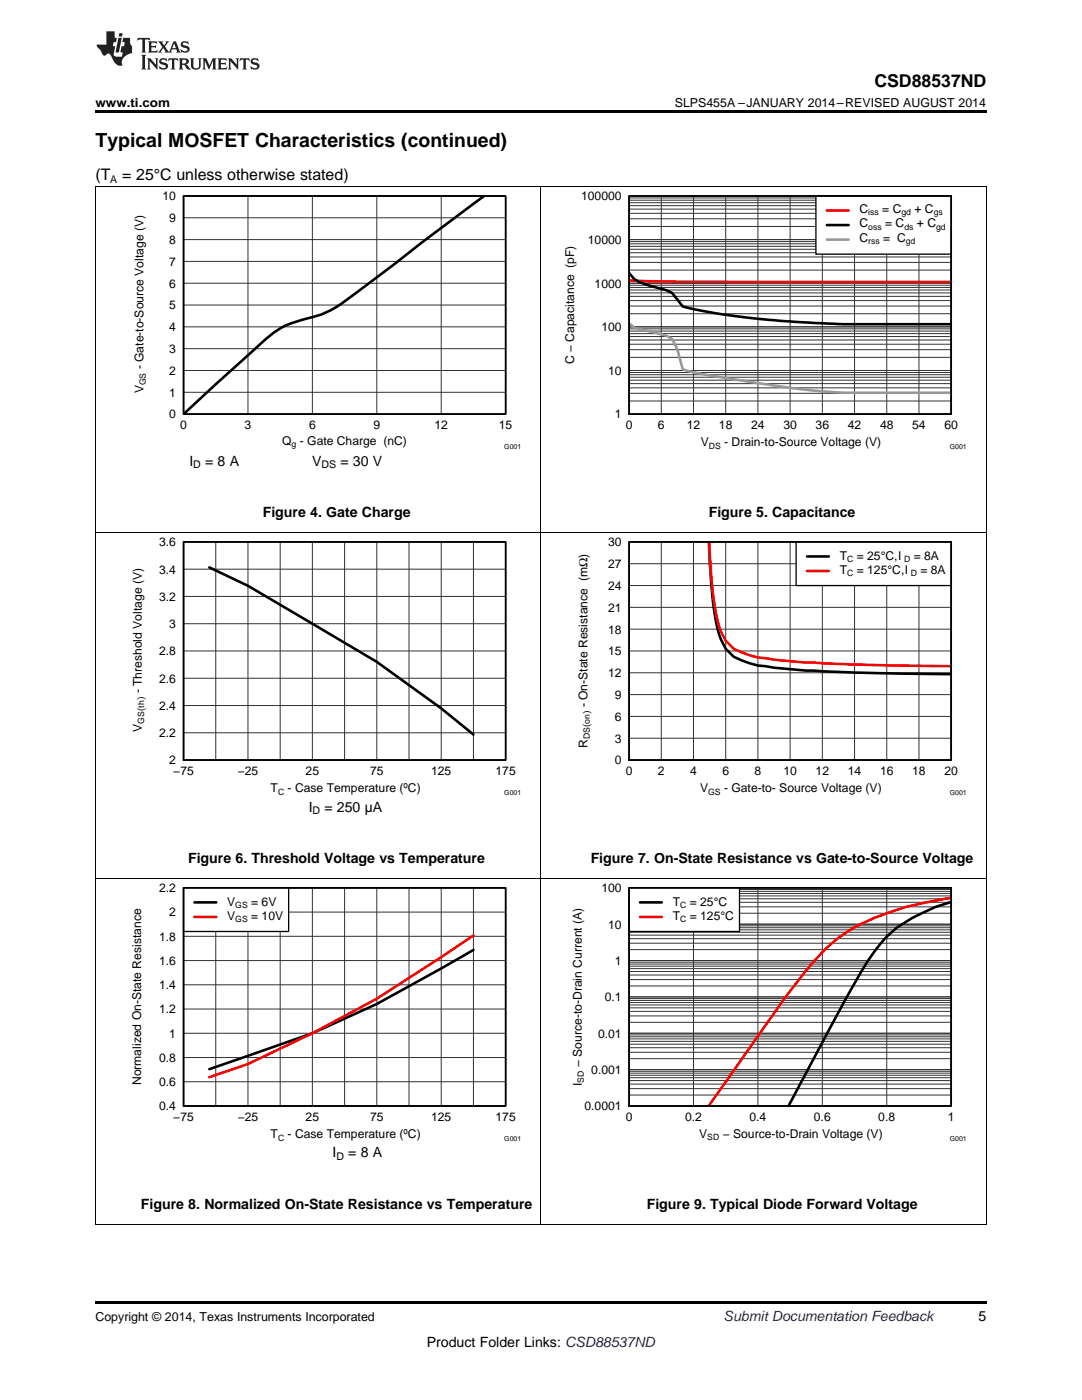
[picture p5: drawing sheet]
<svg xmlns="http://www.w3.org/2000/svg" width="216mm" height="279mm" viewBox="0 0 216 279" stroke-linecap="round" stroke-linejoin="round" font-family="sans-serif">
<path d="M19 244.3l.2 .1zM196.7 244.3l.1 .1zM19 259.7h177.8v.5h-177.8z" fill="#000"/>
<path d="M19.1 175.3v69.1M107.9 175.3v69.1M196.8 175.3v69.1M19 244.3h177.8" fill="none" stroke="#000" stroke-width=".2"/>
<path d="M36.6 177.2h64.3v43.5h-64.3z" fill="none" stroke="#000" stroke-width=".26"/>
<g fill="none" stroke="#333" stroke-width=".2">
<path d="M36.6 177.2h64.3v43.5h-64.3zM43.1 177.2v43.5M49.5 177.2v43.5M55.9 177.2v43.5M62.3 177.2v43.5M68.8 177.2v43.5M75.2 177.2v43.5M81.6 177.2v43.5M88 177.2v43.5M94.5 177.2v43.5M36.6 196.5h64.3M36.6 191.7h64.3"/>
<path d="M36.6 186.9h64.3M36.6 182h64.3M36.6 215.9h64.3M36.6 211.1h64.3M36.6 206.2h64.3M36.6 201.4h64.3"/>
</g>
<path d="M94.5 189.6l-19.3 10.8-12.9 5.8-20.5 7.2" fill="none" stroke="#000" stroke-width=".52"/>
<path d="M94.5 186.7l-19.3 12.6-12.9 6.9-12.8 6.1-7.7 2.7" fill="none" stroke="#f00" stroke-width=".52"/>
<path d="M36.6 177.2h21v8.7h-21z" fill="#fff"/>
<path d="M36.6 177.2h21v8.7h-21zM125.5 177.2h64.3v43.5h-64.3z" fill="none" stroke="#000" stroke-width=".26"/>
<path d="M38.8 180.1h4.4M189.8 180a30.3 30.3 0 0 0-12.5 6.6 33.3 33.3 0 0 0-5.4 7.3l-2.9 5.1-11.7 21.7" fill="none" stroke="#000" stroke-width=".52"/>
<path d="M189.8 179.2a54.7 54.7 0 0 0-20.9 6.9l-.8 .5a34.8 34.8 0 0 0-7.4 7.3l-3.9 5.1-15.4 21.7M38.8 183h4.4" fill="none" stroke="#f00" stroke-width=".52"/>
<path d="M36.6 177.2h64.3v43.5h-64.3z" fill="none" stroke="#000" stroke-width=".35"/>
<g fill="none" stroke="#333" stroke-width=".2">
<path d="M125.5 177.2h64.3v43.5h-64.3zM125.5 179.4h64.3M125.5 178.8h64.3M125.5 178.3h64.3M125.5 177.9h64.3M125.5 177.5h64.3M138.4 177.2v43.5M151.2 177.2v43.5M164.1 177.2v43.5M176.9 177.2v43.5M125.5 199.7h64.3M125.5 199.3h64.3"/>
<path d="M125.5 199h64.3M125.5 196.8h64.3M125.5 195.5h64.3M125.5 194.6h64.3M125.5 193.9h64.3M125.5 193.3h64.3M125.5 192.8h64.3M125.5 192.4h64.3M125.5 192h64.3M125.5 191.7h64.3M125.5 189.5h64.3M125.5 188.2h64.3"/>
<path d="M125.5 187.3h64.3M125.5 186.6h64.3M125.5 186.1h64.3M125.5 185.6h64.3M125.5 185.1h64.3M125.5 184.8h64.3M125.5 184.4h64.3M125.5 182.3h64.3M125.5 181h64.3M125.5 180.1h64.3M125.5 218.5h64.3M125.5 217.3h64.3"/>
<path d="M125.5 216.4h64.3M125.5 215.7h64.3M125.5 215.1h64.3M125.5 214.6h64.3M125.5 214.2h64.3M125.5 213.8h64.3M125.5 213.5h64.3M125.5 211.3h64.3M125.5 210h64.3M125.5 209.1h64.3M125.5 208.4h64.3M125.5 207.8h64.3"/>
<path d="M125.5 207.3h64.3M125.5 206.9h64.3M125.5 206.5h64.3M125.5 206.2h64.3M125.5 204h64.3M125.5 202.7h64.3M125.5 201.8h64.3M125.5 201.1h64.3M125.5 200.6h64.3M125.5 200.1h64.3"/>
</g>
<path d="M125.5 177.2h22.1v8.7h-22.1z" fill="#fff"/>
<path d="M36.6 108.1h64.3v43.6h-64.3zM125.5 108.1h64.3v43.6h-64.3zM125.5 177.2h22.1v8.7h-22.1z" fill="none" stroke="#000" stroke-width=".26"/>
<path d="M41.8 113.2l7.7 3.7 25.7 15.2 12.8 9.3 6.5 5.2M141.4 108.1a78.5 78.5 0 0 0 2.1 18.6 7 7 0 0 0 4.5 5.1l3.2 1a148.8 148.8 0 0 0 17.7 1.4l20.9 .3M127.7 180.1h4.4" fill="none" stroke="#000" stroke-width=".52"/>
<path d="M141.5 108.1a74.3 74.3 0 0 0 2 17 7 7 0 0 0 4.5 5.1l3.2 1a148.8 148.8 0 0 0 17.7 1.4l20.9 .4M127.7 183h4.4" fill="none" stroke="#f00" stroke-width=".52"/>
<path d="M36.6 108.1h64.3v43.6h-64.3zM125.5 177.2h64.3v43.5h-64.3z" fill="none" stroke="#000" stroke-width=".35"/>
<path d="M19.1 106.3v69M107.9 106.3v69M196.8 106.3v69M19 175.3h177.8" fill="none" stroke="#000" stroke-width=".2"/>
<g fill="none" stroke="#333" stroke-width=".2">
<path d="M36.6 108.1h64.3v43.6h-64.3zM36.6 119h64.3M36.6 113.6h64.3M43.1 108.1v43.6M49.5 108.1v43.6M55.9 108.1v43.6M62.3 108.1v43.6M68.8 108.1v43.6M75.2 108.1v43.6M81.6 108.1v43.6M88 108.1v43.6M94.5 108.1v43.6"/>
<path d="M125.5 108.1h64.3v43.6h-64.3zM125.5 116.9h64.3M125.5 112.5h64.3M132 108.1v43.6M138.4 108.1v43.6M144.8 108.1v43.6M151.2 108.1v43.6M157.7 108.1v43.6M164.1 108.1v43.6M170.5 108.1v43.6M176.9 108.1v43.6M183.4 108.1v43.6"/>
<path d="M36.6 135.4h64.3M36.6 129.9h64.3M36.6 124.5h64.3M125.5 129.9h64.3M125.5 138.6h64.3M125.5 134.3h64.3M125.5 125.6h64.3M125.5 121.2h64.3M36.6 146.2h64.3M36.6 140.8h64.3M125.5 147.3h64.3M125.5 143h64.3"/>
</g>
<path d="M158.9 108.1h30.9v8.8h-30.9z" fill="#fff"/>
<path d="M36.6 39.1h64.3v43.5h-64.3zM125.5 39.1h64.3v43.5h-64.3zM158.9 108.1h30.9v8.8h-30.9z" fill="none" stroke="#000" stroke-width=".26"/>
<path d="M96.7 39.1l-12.5 9.3a293.6 293.6 0 0 1-17.2 12.9 18.6 18.6 0 0 1-6.6 2.5 15.4 15.4 0 0 0-7.5 4l-16.3 14.8M125.5 54.5l1.1 1.2a28 28 0 0 0 6.4 2.2l1.1 .6 2.1 2.7a160.8 160.8 0 0 0 31.1 3.5h22.5M161 111.1h4.4" fill="none" stroke="#000" stroke-width=".52"/>
<path d="M125.5 56l9.7 .2 54.6 .1M161 114h4.4" fill="none" stroke="#f00" stroke-width=".52"/>
<path d="M36.6 39.1h64.3v43.5h-64.3zM125.5 108.1h64.3v43.6h-64.3z" fill="none" stroke="#000" stroke-width=".35"/>
<path d="M19.1 37.3v69M107.9 37.3v69M196.8 37.3v69M19 106.2h177.8" fill="none" stroke="#000" stroke-width=".2"/>
<g fill="none" stroke="#333" stroke-width=".2">
<path d="M36.6 39.1h64.3v43.5h-64.3zM49.5 39.1v43.5M62.3 39.1v43.5M75.2 39.1v43.5M88 39.1v43.5M125.5 39.1h64.3v43.5h-64.3zM125.5 40h64.3M125.5 39.5h64.3M132 39.1v43.5M138.4 39.1v43.5M144.8 39.1v43.5M151.2 39.1v43.5"/>
<path d="M157.7 39.1v43.5M164.1 39.1v43.5M170.5 39.1v43.5M176.9 39.1v43.5M183.4 39.1v43.5M36.6 56.5h64.3M36.6 52.2h64.3M36.6 47.8h64.3M36.6 43.5h64.3M125.5 56.5h64.3M125.5 47.8h64.3M125.5 60h64.3"/>
<path d="M125.5 59.1h64.3M125.5 58.5h64.3M125.5 57.9h64.3M125.5 57.4h64.3M125.5 56.9h64.3M125.5 53.9h64.3M125.5 52.4h64.3M125.5 51.3h64.3M125.5 50.4h64.3M125.5 49.7h64.3M125.5 49.2h64.3M125.5 48.7h64.3"/>
<path d="M125.5 48.2h64.3M125.5 45.2h64.3M125.5 43.7h64.3M125.5 42.6h64.3M125.5 41.7h64.3M125.5 41h64.3M125.5 40.5h64.3M36.6 78.3h64.3M36.6 73.9h64.3M36.6 69.6h64.3M36.6 65.2h64.3M36.6 60.9h64.3"/>
<path d="M125.5 73.9h64.3M125.5 65.2h64.3M125.5 78.5h64.3M125.5 77.4h64.3M125.5 76.6h64.3M125.5 75.9h64.3M125.5 75.3h64.3M125.5 74.8h64.3M125.5 74.3h64.3M125.5 71.3h64.3M125.5 69.8h64.3M125.5 68.7h64.3"/>
<path d="M125.5 67.9h64.3M125.5 67.2h64.3M125.5 66.6h64.3M125.5 66.1h64.3M125.5 65.6h64.3M125.5 62.6h64.3M125.5 61.1h64.3M125.5 80h64.3"/>
</g>
<path d="M125.5 64.5l1.1 .9 3.2 .8a12.5 12.5 0 0 1 4.3 1.4l1.1 2.1 1 4a195 195 0 0 0 18.2 3.2l7.5 1 6.5 .5h21.4" fill="none" stroke="#999" stroke-width=".52"/>
<path d="M162.8 39.1h27v11.6h-27z" fill="#fff"/>
<path d="M162.8 39.1h27v11.6h-27z" fill="none" stroke="#000" stroke-width=".26"/>
<path d="M165 42h4.3" fill="none" stroke="#f00" stroke-width=".52"/>
<path d="M165 44.9h4.3" fill="none" stroke="#000" stroke-width=".52"/>
<path d="M165 47.8h4.3" fill="none" stroke="#999" stroke-width=".52"/>
<path d="M125.5 39.1h64.3v43.5h-64.3z" fill="none" stroke="#000" stroke-width=".35"/>
<path d="M19 37.2h177.8" fill="none" stroke="#000" stroke-width=".2"/>
<path d="M19 22h177.8v.5h-177.8z" fill="#000"/>
<g fill="#231f20">
<path d="M27.5 7.6l-.1 .5 .4-.2h.6v.1v2.1l-.2 .4h1l-.3-.4v-2.1l.1-.1h.5l.5 .2-.2-.5zM29.5 8.3l.2 .3v1.5l-.2 .4h1.8l.2-.6a1.04 1.04 0 0 1-1.3 .2v-.7h.6l.3 .2v-.6l-.3 .2h-.6v-.6l.8-.1 .4 .3-.2-.5zM31.5 8.3l.9 1.1-.9 1.1h.8l-.2-.2 .5-.7 .4 .7-.2 .2h1.5l-.1-.2 .1-.4h.9l.1 .4-.2 .2h1l-.3-.3-.7-1.9h-.5l-.9 2-.8-1 .9-1h-.8l.1 .3-.3 .5-.4-.6 .2-.2zM34.7 8.6l.4 1h-.7zM36.3 8.4a.63 .63 0 0 0-.2 .7 .63 .63 0 0 0 .6 .4l.6 .2 .1 .2a.75 .75 0 0 1-.7 .4 .75 .75 0 0 1-.6-.5l.1 .7 .1-.1a1.11 1.11 0 0 0 1.5-.6 1.13 1.13 0 0 0-1.2-.8l-.1-.4a1.04 1.04 0 0 1 1.2 .2l-.2-.5-.1 .1-.5-.2zM28.2 10.9l.2 .4v2.2l-.2 .4h1l-.3-.4v-2.2l.3-.4zM29.3 11.6l.3 .4v1.5l-.3 .4h.8l-.2-.4v-1.3l1.5 1.7v-1.9l.2-.4h-.7l.2 .4v.9l-1.1-1.3zM32 11.8a.62 .62 0 0 0-.2 .7 .62 .62 0 0 0 .6 .4l.6 .1 .1 .3a.76 .76 0 0 1-.7 .3 .76 .76 0 0 1-.6-.4l.1 .7 .1-.1a1.11 1.11 0 0 0 1.5-.6 1.13 1.13 0 0 0-1.2-.8l-.1-.4a1.04 1.04 0 0 1 1.2 .2l-.2-.6-.1 .1-.5-.1zM33.7 11.6l-.2 .6a.61 .61 0 0 1 .8-.3v1.6l-.2 .4h.9l-.2-.4v-1.6a.63 .63 0 0 1 .8 .3l-.2-.6zM35.6 11.6l.3 .4v1.5l-.3 .4h1l-.2-.2v-.8l.5 .2a.76 .76 0 0 0 1.2 .7l-1-1a.58 .58 0 0 0 .6-.5 .58 .58 0 0 0-.5-.6zM36.4 11.9h.1a.45 .45 0 0 1 .5 .1 .45 .45 0 0 1 .1 .5l-.7 .2zM37.9 11.6l.2 .2a2.17 2.17 0 0 0 .3 1.9 .99 .99 0 0 0 1.6-.6v-1.1l.2-.4h-.7l.2 .2a1.92 1.92 0 0 1-.2 1.8 .6 .6 0 0 1-.9-.5v-1.1l.2-.4zM40.4 11.6l.2 .4v1.5l-.2 .4h.7l-.2-.4v-1.4l.8 1.8 .8-1.8v1.4l-.2 .4h.9l-.2-.4v-1.5l.2-.4h-.8l-.6 1.5-.6-1.5zM43.4 11.6l.2 .4v1.5l-.2 .4h1.8l.2-.6a1.04 1.04 0 0 1-1.3 .1v-.6h.5l.4 .2v-.6l-.4 .2h-.5v-.7h.8l.3 .3-.1-.6zM45.5 11.6l.2 .4v1.5l-.2 .4h.7l-.2-.4v-1.3l1.5 1.7v-1.9l.2-.4h-.7l.2 .4v.9l-1.1-1.3zM47.9 11.6l-.1 .6a.61 .61 0 0 1 .8-.3v1.6l-.3 .4h1l-.3-.4 .1-1.6a.63 .63 0 0 1 .7 .3l-.1-.6zM50.2 11.8a.62 .62 0 0 0-.2 .7 .62 .62 0 0 0 .6 .4l.6 .1 .2 .3a.76 .76 0 0 1-.8 .3 .76 .76 0 0 1-.6-.4l.1 .7 .2-.1a1.11 1.11 0 0 0 1.5-.6 1.13 1.13 0 0 0-1.3-.8l-.1-.4a1.04 1.04 0 0 1 1.2 .2l-.1-.6-.2 .1-.5-.1z"/>
<path d="M21.2 6.3v2.6h-1.9l.1 .4 .7 .9a.91 .91 0 0 0 1 .8 .56 .56 0 0 1 .5-.3 .56 .56 0 0 1 .5 .3l.4 .8a1.53 1.53 0 0 0 1.9 1.2 1.54 1.54 0 0 1 1-2.1l.9-.3v-1.4a1.52 1.52 0 0 1-.3-1.6h-1.4l-.2 .8h.5l-.2 .8h-.4l-.2 1v.2l.4 .1-.2 .8a1.93 1.93 0 0 1-1.6-.3l.3-1.8h-.5l.2-.8h.4l.2-.8h-.4v-1.3zM23.6 7.6l-.6 2.9h.7l.6-2.9zM23.8 6.6l-.1 .7h.6l.2-.7z"/>
</g>
<text font-size="3.9" x="19" y="29.3">Typical MOSFET Characteristics (continued)</text>
<text font-size="3.5" x="174.5" y="17.3">CSD88537ND</text>
<g font-size="3.2">
<text x="19" y="36">(T</text>
<text x="24.4" y="36">= 25°C unless otherwise stated)</text>
</g>
<g font-size="2.8">
<text x="37.8" y="92.9">I</text>
<text x="40.9" y="92.9">= 8 A</text>
<text x="62.3" y="92.9">V</text>
<text x="67.9" y="92.9">= 30 V</text>
<text x="52.4" y="103.3">Figure 4. Gate Charge</text>
<text x="141.4" y="103.3">Figure 5. Capacitance</text>
<text x="61.6" y="162">I</text>
<text x="64.7" y="162">= 250 µA</text>
<text x="37.5" y="172.3">Figure 6. Threshold Voltage vs Temperature</text>
<text x="117.9" y="172.3">Figure 7. On-State Resistance vs Gate-to-Source Voltage</text>
<text x="66.4" y="231">I</text>
<text x="69.5" y="231">= 8 A</text>
<text x="28.1" y="241.3">Figure 8. Normalized On-State Resistance vs Temperature</text>
<text x="129" y="241.3">Figure 9. Typical Diode Forward Voltage</text>
<text x="195.3" y="263.6">5</text>
<text x="85.2" y="268.9">Product Folder Links: CSD88537ND</text>
</g>
<text font-size="2.8" fill="#0000c8" x="144.4" y="263.6">Submit Documentation Feedback</text>
<g font-size="2.5">
<text x="19" y="21.4">www.ti.com</text>
<text x="134.7" y="21.4">SLPS455A –JANUARY 2014–REVISED AUGUST 2014</text>
<text x="19" y="263.6">Copyright © 2014, Texas Instruments Incorporated</text>
</g>
<g font-size="2.4">
<text x="32.4" y="40">10</text>
<text x="116" y="40">100000</text>
<text x="33.8" y="44.3">9</text>
<text x="171.5" y="42.5">C</text>
<text x="171.5" y="45.4">C</text>
<text x="176" y="42.5">= C</text>
<text x="176.6" y="45.4">= C</text>
<text x="182.5" y="42.5">+ C</text>
<text x="183" y="45.4">+ C</text>
<text x="33.8" y="53">7</text>
<text x="33.8" y="48.7">8</text>
<text x="117.3" y="48.7">10000</text>
<text x="171.5" y="48.3">C</text>
<text x="176.2" y="48.3">= C</text>
<text x="33.8" y="57.4">6</text>
<text x="118.7" y="57.4">1000</text>
<text x="33.8" y="61.7">5</text>
<text x="33.8" y="70.5">3</text>
<text x="33.8" y="66.1">4</text>
<text x="120" y="66.1">100</text>
<text x="28.6" y="73.7" transform="rotate(-90 28.6 73.7)">- Gate-to-Source Voltage (V)</text>
<text x="33.8" y="74.8">2</text>
<text x="114.6" y="72.7" transform="rotate(-90 114.6 72.7)">C − Capacitance (pF)</text>
<text x="121.3" y="74.8">10</text>
<text x="28.6" y="78.5" transform="rotate(-90 28.6 78.5)">V</text>
<text x="33.8" y="83.5">0</text>
<text x="33.8" y="79.2">1</text>
<text x="122.7" y="83.5">1</text>
<text x="36" y="85.6">0</text>
<text x="48.8" y="85.6">3</text>
<text x="56.3" y="88.8">Q - Gate Charge (nC)</text>
<text x="61.7" y="85.6">6</text>
<text x="74.5" y="85.6">9</text>
<text x="86.7" y="85.6">12</text>
<text x="99.5" y="85.6">15</text>
<text x="124.9" y="85.6">0</text>
<text x="131.3" y="85.6">6</text>
<text x="137" y="85.6">12</text>
<text x="139.8" y="89.1">V</text>
<text x="143.5" y="85.6">18</text>
<text x="144.5" y="89.1">- Drain-to-Source Voltage (V)</text>
<text x="149.9" y="85.6">24</text>
<text x="156.3" y="85.6">30</text>
<text x="162.7" y="85.6">36</text>
<text x="169.2" y="85.6">42</text>
<text x="175.6" y="85.6">48</text>
<text x="182" y="85.6">54</text>
<text x="188.4" y="85.6">60</text>
<text x="31.8" y="109">3.6</text>
<text x="121.3" y="113.4">27</text>
<text x="121.3" y="109">30</text>
<text x="167.6" y="111.7">T</text>
<text x="171" y="111.7">= 25°C, I</text>
<text x="182.3" y="111.7">= 8A</text>
<text x="31.8" y="119.9">3.2</text>
<text x="31.8" y="114.5">3.4</text>
<text x="121.3" y="117.7">24</text>
<text x="167.6" y="114.6">T</text>
<text x="171" y="114.6">= 125°C, I</text>
<text x="183.7" y="114.6">= 8A</text>
<text x="33.8" y="125.3">3</text>
<text x="121.3" y="122.1">21</text>
<text x="31.8" y="130.8">2.8</text>
<text x="121.3" y="130.8">15</text>
<text x="121.3" y="126.4">18</text>
<text x="31.8" y="136.2">2.6</text>
<text x="121.3" y="135.1">12</text>
<text x="28.3" y="138.4" transform="rotate(-90 28.3 138.4)">- Threshold Voltage (V)</text>
<text x="31.8" y="141.7">2.4</text>
<text x="117.2" y="141.2" transform="rotate(-90 117.2 141.2)">- On-State Resistance (mΩ)</text>
<text x="122.7" y="143.8">6</text>
<text x="122.7" y="139.5">9</text>
<text x="28.3" y="146" transform="rotate(-90 28.3 146)">V</text>
<text x="31.8" y="147.1">2.2</text>
<text x="117.2" y="149.3" transform="rotate(-90 117.2 149.3)">R</text>
<text x="122.7" y="148.2">3</text>
<text x="33.8" y="152.6">2</text>
<text x="34.6" y="154.7">−75</text>
<text x="47.4" y="154.7">−25</text>
<text x="61" y="154.7">25</text>
<text x="73.8" y="154.7">75</text>
<text x="86" y="154.7">125</text>
<text x="98.9" y="154.7">175</text>
<text x="122.7" y="152.6">0</text>
<text x="124.9" y="154.7">0</text>
<text x="131.3" y="154.7">2</text>
<text x="137.7" y="154.7">4</text>
<text x="144.1" y="154.7">6</text>
<text x="150.6" y="154.7">8</text>
<text x="156.3" y="154.7">10</text>
<text x="162.7" y="154.7">12</text>
<text x="169.2" y="154.7">14</text>
<text x="175.6" y="154.7">16</text>
<text x="182" y="154.7">18</text>
<text x="188.4" y="154.7">20</text>
<text x="54" y="158.2">T</text>
<text x="57.4" y="158.2">- Case Temperature (ºC)</text>
<text x="139.7" y="158.1">V</text>
<text x="144.5" y="158.1">- Gate-to- Source Voltage (V)</text>
<text x="31.8" y="178.1">2.2</text>
<text x="120" y="178.1">100</text>
<text x="33.8" y="182.9">2</text>
<text x="45.3" y="180.7">V</text>
<text x="45.3" y="183.6">V</text>
<text x="50.1" y="180.7">= 6V</text>
<text x="50.1" y="183.6">= 10V</text>
<text x="121.3" y="185.3">10</text>
<text x="134.2" y="180.7">T</text>
<text x="134.2" y="183.6">T</text>
<text x="137.6" y="180.7">= 25°C</text>
<text x="137.6" y="183.6">= 125°C</text>
<text x="31.8" y="187.7">1.8</text>
<text x="31.8" y="197.4">1.4</text>
<text x="31.8" y="192.6">1.6</text>
<text x="122.7" y="192.6">1</text>
<text x="31.8" y="202.2">1.2</text>
<text x="120.7" y="199.8">0.1</text>
<text x="33.8" y="207.1">1</text>
<text x="119.3" y="207.1">0.01</text>
<text x="31.8" y="211.9">0.8</text>
<text x="116.1" y="213" transform="rotate(-90 116.1 213)">− Source-to-Drain Current (A)</text>
<text x="118" y="214.3">0.001</text>
<text x="28.2" y="216.6" transform="rotate(-90 28.2 216.6)">Normalized On-State Resistance</text>
<text x="31.8" y="221.6">0.4</text>
<text x="31.8" y="216.8">0.6</text>
<text x="116.1" y="216.7" transform="rotate(-90 116.1 216.7)">I</text>
<text x="116.6" y="221.6">0.0001</text>
<text x="34.6" y="223.7">−75</text>
<text x="47.4" y="223.7">−25</text>
<text x="54" y="227.2">T</text>
<text x="57.4" y="227.2">- Case Temperature (ºC)</text>
<text x="61" y="223.7">25</text>
<text x="73.8" y="223.7">75</text>
<text x="86" y="223.7">125</text>
<text x="98.9" y="223.7">175</text>
<text x="124.9" y="223.7">0</text>
<text x="136.7" y="223.7">0.2</text>
<text x="139.5" y="227.2">V</text>
<text x="144.2" y="227.2">− Source-to-Drain Voltage (V)</text>
<text x="149.6" y="223.7">0.4</text>
<text x="162.4" y="223.7">0.6</text>
<text x="175.3" y="223.7">0.8</text>
<text x="189.1" y="223.7">1</text>
</g>
<g font-size="2.1">
<text x="22" y="36.6">A</text>
<text x="38.6" y="93.5">D</text>
<text x="64.2" y="93.5">DS</text>
<text x="28.8" y="141.9" transform="rotate(-90 28.8 141.9)">( )</text>
<text x="117.7" y="142.5" transform="rotate(-90 117.7 142.5)">)</text>
<text x="117.7" y="145.1" transform="rotate(-90 117.7 145.1)">(</text>
<text x="62.4" y="162.5">D</text>
<text x="67.1" y="231.6">D</text>
</g>
<g font-size="1.7">
<text x="173.3" y="42.9">iss</text>
<text x="173.3" y="45.8">oss</text>
<text x="179.9" y="42.9">gd</text>
<text x="180.5" y="45.8">ds</text>
<text x="186.3" y="42.9">gs</text>
<text x="186.8" y="45.8">gd</text>
<text x="173.3" y="48.7">rss</text>
<text x="180.7" y="48.7">gd</text>
<text x="29.1" y="76.9" transform="rotate(-90 29.1 76.9)">GS</text>
<text x="58.2" y="89.2">g</text>
<text x="141.4" y="89.5">DS</text>
<text x="169" y="112.1">C</text>
<text x="180.4" y="112.1">D</text>
<text x="169" y="115.1">C</text>
<text x="181.7" y="115.1">D</text>
<text x="28.8" y="144.4" transform="rotate(-90 28.8 144.4)">GS th</text>
<text x="117.7" y="147.5" transform="rotate(-90 117.7 147.5)">DS on</text>
<text x="55.5" y="158.6">C</text>
<text x="141.3" y="158.6">GS</text>
<text x="46.9" y="181.2">GS</text>
<text x="46.9" y="184.1">GS</text>
<text x="135.7" y="181.2">C</text>
<text x="135.7" y="184.1">C</text>
<text x="116.5" y="216" transform="rotate(-90 116.5 216)">SD</text>
<text x="55.5" y="227.6">C</text>
<text x="141.1" y="227.6">SD</text>
</g>
<g font-size="1.4">
<text x="100.6" y="89.6">G001</text>
<text x="189.5" y="89.6">G001</text>
<text x="100.6" y="158.6">G001</text>
<text x="189.5" y="158.6">G001</text>
<text x="100.6" y="227.6">G001</text>
<text x="189.5" y="227.6">G001</text>
</g>
</svg>
